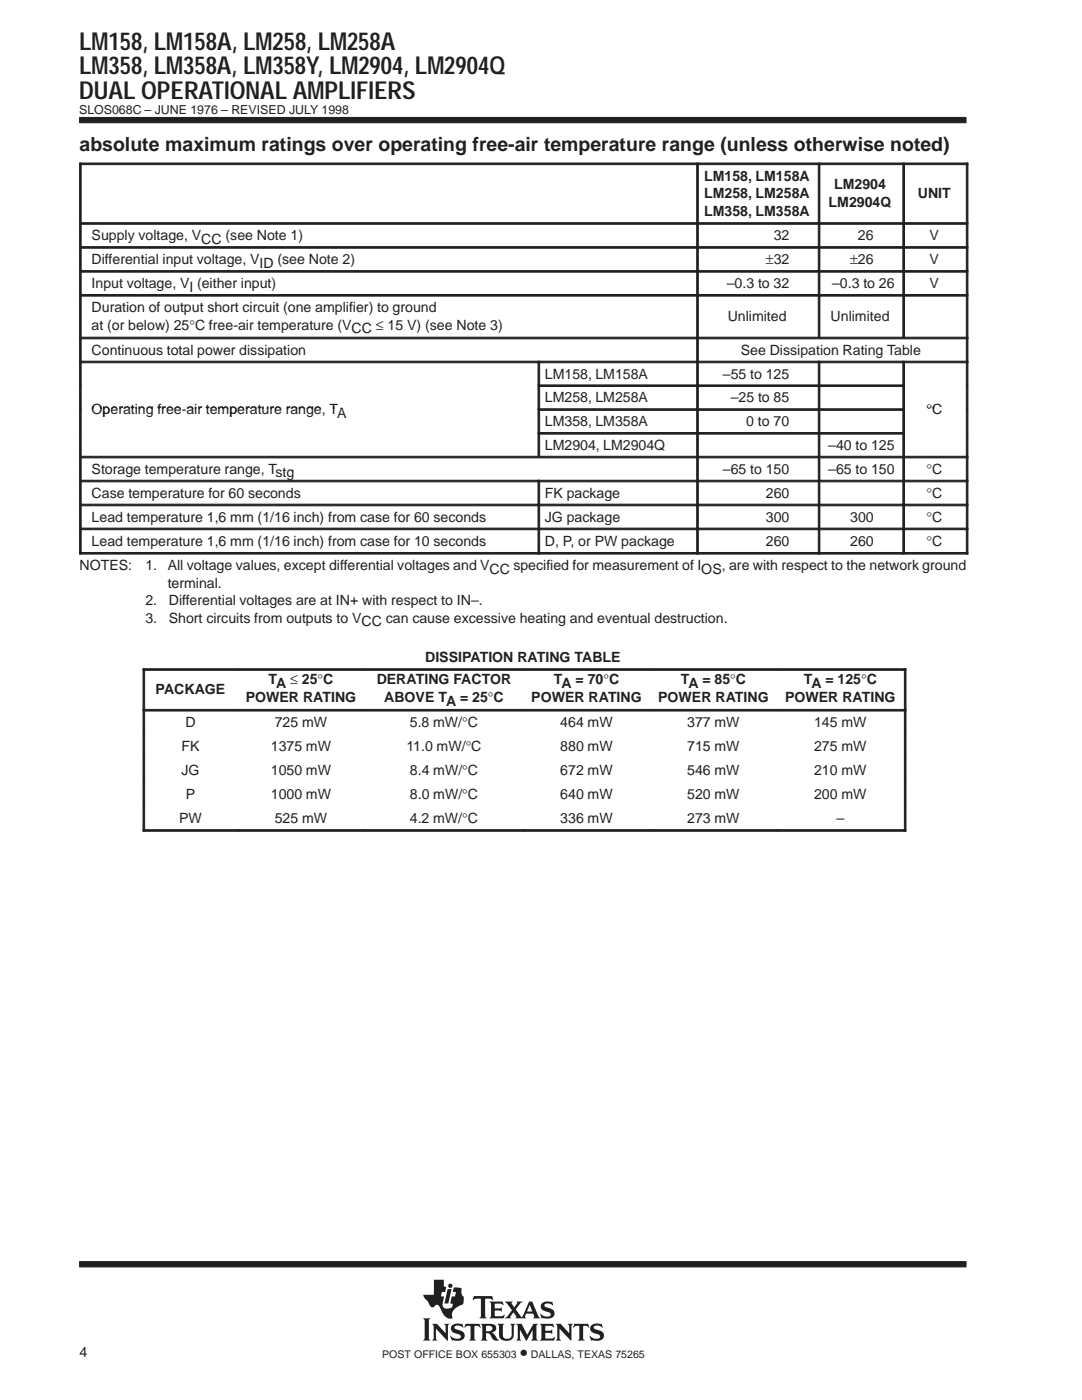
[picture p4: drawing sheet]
<svg xmlns="http://www.w3.org/2000/svg" width="216mm" height="279mm" viewBox="0 0 216 279" stroke-linecap="round" stroke-linejoin="round" font-family="sans-serif">
<g fill="#231f20" stroke="#231f20" stroke-width=".2">
<path d="M15.9 23.4h176.9v1.1h-176.9z" fill-rule="evenodd"/>
<path d="M15.9 251.8h176.9v1h-176.9z" fill-rule="evenodd"/>
</g>
<g fill="#231f20">
<path d="M89.3 257.3h.8l-.6 2.8h-.8z"/>
<path d="M95.9 264.2h2.1a.85 .85 0 0 1 1 .8 .85 .85 0 0 1-.9 .9l.4 .3 .7 1 .4 .2-.2 .1a1.11 1.11 0 0 1-1.4-.9l-.3-.4-.7-.1v1l.3 .4h-1.4l.3-.5v-2.3z" fill-rule="evenodd"/>
<path d="M100.7 259.8h1.6l-.2 .4 .5 .7 .6-.8-.1-.3h1.2l-.5 .3-.9 1.2 1 1.5a.22 .22 0 0 0 .3 0 .22 .22 0 0 0 .1-.2l1.3-2.8h.6l1.2 2.8 .4 .5-1.4-.1a.24 .24 0 0 0 .2-.1 .24 .24 0 0 0 0-.3l-.2-.4h-1.4l-.3 .6 .3 .3h-2.2l.2-.4-.5-.8-.7 .9 .2 .3h-1.3l.5-.4 1-1.2z" fill-rule="evenodd"/>
<path d="M118 264.5a2.12 2.12 0 0 1 1.9-.2l.1-.2 .3 .8-.8-.3h-.7a.35 .35 0 0 0-.3 .2 .35 .35 0 0 0 .2 .4l.5 .2a1.16 1.16 0 0 1 1.2 1.6 1.23 1.23 0 0 1-1.1 .6l-1.1-.1-.2 .1-.4-1 .9 .5 .7 .1a.47 .47 0 0 0 .6-.5 .47 .47 0 0 0-.6-.4 1.29 1.29 0 0 1-1.4-1.5z" fill-rule="evenodd"/>
<path d="M114.6 264.2h2.8l.2 .8-.5-.4h-.6l-.1 .1v2.4l.3 .4h-1.4l.3-.4v-2.4l-.1-.1h-.6l-.6 .4z" fill-rule="evenodd"/>
<path d="M107.7 264.2h2.6l.2 .8-.6-.4-1.1 .1v.9h1l.4-.3v.9l-.3-.2h-1.1v1.1h1.4l.5-.3-.2 .7h-2.8l.3-.5v-2.3z" fill-rule="evenodd"/>
<path d="M110.9 264.2h1l1.7 1.9v-1.5l-.3-.4h1l-.3 .4v3l-2.4-2.4v1.9l.3 .4h-1l.3-.4v-2.5z" fill-rule="evenodd"/>
<path d="M103 264.2h1.1l1.1 2.2 1.2-2.2h.9l-.3 .4v2.5l.4 .4h-1.4l.3-.4v-1.7l-1.3 2.2-1.3-2.3v1.8l.4 .4h-1.1l.3-.5v-2.3z" fill-rule="evenodd"/>
<path d="M90.2 264.5a2.17 2.17 0 0 1 1.9-.2l.1-.2 .3 .8-.8-.3h-.7a.36 .36 0 0 0-.3 .4 .36 .36 0 0 0 .4 .3l.3 .1a1.19 1.19 0 0 1 1.3 1.5l-.1 .1a1.23 1.23 0 0 1-1.1 .6l-1.1-.1-.2 .1-.4-1h.1a1.37 1.37 0 0 0 2.1 .2 .6 .6 0 0 0-.8-.6 1.08 1.08 0 0 1-1-.5 1.08 1.08 0 0 1 0-1.1z" fill-rule="evenodd"/>
<path d="M92.9 264.2h2.8l.2 .8-.5-.4h-.6l-.1 .1v2.4l.3 .4h-1.4l.2-.2 .1-.3v-2.3l-.7-.1-.6 .4z" fill-rule="evenodd"/>
<path d="M99.3 264.2h1.3l-.3 .3 .1 2.2 .2 .4 .8 .1a.73 .73 0 0 0 .7-.8v-1.9l-.3-.3h1l-.3 .3v2a1.56 1.56 0 0 1-1.3 1.1 1.56 1.56 0 0 1-1.5-.6l-.1-2.5z" fill-rule="evenodd"/>
<path d="M86.2 264.2h1l1.7 1.9v-1.5l-.3-.4h1.1l-.3 .3v3.1l-2.4-2.4v1.9l.3 .4h-1.1l.3-.5v-2.3z" fill-rule="evenodd"/>
<path d="M84.4 263.1h1.5l-.3 .3v3.8l.3 .3h-1.5l.3-.5v-3.4z" fill-rule="evenodd"/>
<path d="M94.6 258.7h3.6l.2 .8-.7-.3-.9 .1v3.4l.3 .4h-1.4l.3-.4v-3.4l-1-.1-.7 .2z" fill-rule="evenodd"/>
<path d="M97.7 259.8h2.6l.2 .7-.7-.3h-1.1v.9h1.1l.3-.2v.9l-.3-.2-1.1-.1v1.1l.1 .1h1.3l.5-.4 .1 .1-.2 .7h-2.8l.3-.6v-2.2z" fill-rule="evenodd"/>
<path d="M108.1 260.2l.1-.1a1.87 1.87 0 0 1 1.4-.3l.4 .1 .2-.2 .2 .8-1.1-.4a.44 .44 0 0 0-.7 .4 .44 .44 0 0 0 .6 .4 1.34 1.34 0 0 1 1.4 1.4 1.13 1.13 0 0 1-1.1 .9l-.8-.1a.37 .37 0 0 0-.6 .1l-.3-1 .1-.1 .6 .5 .8 .2a.47 .47 0 0 0 .6-.5 .47 .47 0 0 0-.5-.5h-.2a1.11 1.11 0 0 1-1.2-1.6z" fill-rule="evenodd"/>
<path d="M86.6 255.4h2v1.3l.4 .2-.2 .9h-.6l-.2 .9h.6l-.2 1.1a1.11 1.11 0 0 0 .3 1.3l.6 .1 .9-.3 .2-.7-.5-.1 .2-1.4h.7l.2-.9h-.7l.3-.9 1.5 .2v.9l.1 .5 .3 .2v1a.54 .54 0 0 1-.4 .7l-.4 .2a2.35 2.35 0 0 0-1.5 1.6v.4a.29 .29 0 0 1 .1 .3 .29 .29 0 0 1-.2 .2l-.1 .1a2.21 2.21 0 0 1-2-1.9l-.1-.1a.68 .68 0 0 0-.5-.8 .68 .68 0 0 0-.8 .4 .88 .88 0 0 1-1.1-.8l-.8-1-.2-.6h2.1z" fill-rule="evenodd"/>
<circle cx="89.9" cy="256.6" r=".43"/>
</g>
<g fill="#fff">
<path d="M105.7 260.4l.5 1.3h-1z"/>
<path d="M97 264.7l.6-.1a.56 .56 0 0 1 .7 .5 .56 .56 0 0 1-.7 .6h-.6z" fill-rule="evenodd"/>
</g>
<g fill="#231f20" stroke="#231f20" stroke-width=".2">
<path d="M15.9 32.5h.3v11.9h-.3z" fill-rule="evenodd"/>
<path d="M15.9 32.5h123.1v.4h-123.1z" fill-rule="evenodd"/>
<path d="M139 32.5h.3v11.9h-.3z" fill-rule="evenodd"/>
<path d="M139 32.5h24.3v.4h-24.3z" fill-rule="evenodd"/>
<path d="M163.3 32.5h.3v11.9h-.3z" fill-rule="evenodd"/>
<path d="M163.3 32.5h16.8v.4h-16.8z" fill-rule="evenodd"/>
<path d="M180.2 32.5h.3v11.9h-.3z" fill-rule="evenodd"/>
<path d="M192.8 32.5h.3v11.9h-.3z" fill-rule="evenodd"/>
<path d="M180.2 32.5h12.9v.4h-12.9z" fill-rule="evenodd"/>
<path d="M15.9 44.4h.3v4.8h-.3z" fill-rule="evenodd"/>
<path d="M15.9 44.4h123.1v.4h-123.1z" fill-rule="evenodd"/>
<path d="M139 44.4h.3v4.8h-.3z" fill-rule="evenodd"/>
<path d="M139 44.4h24.3v.4h-24.3z" fill-rule="evenodd"/>
<path d="M163.3 44.4h.3v4.8h-.3z" fill-rule="evenodd"/>
<path d="M163.3 44.4h16.8v.4h-16.8z" fill-rule="evenodd"/>
<path d="M180.2 44.4h.3v4.8h-.3z" fill-rule="evenodd"/>
<path d="M192.8 44.4h.3v4.8h-.3z" fill-rule="evenodd"/>
<path d="M180.2 44.4h12.9v.4h-12.9z" fill-rule="evenodd"/>
<path d="M15.9 49.2h.3v4.8h-.3z" fill-rule="evenodd"/>
<path d="M15.9 49.2h123.1v.3h-123.1z" fill-rule="evenodd"/>
<path d="M139 49.2h.3v4.8h-.3z" fill-rule="evenodd"/>
<path d="M139 49.2h24.3v.3h-24.3z" fill-rule="evenodd"/>
<path d="M163.3 49.2h.3v4.8h-.3z" fill-rule="evenodd"/>
<path d="M163.3 49.2h16.8v.3h-16.8z" fill-rule="evenodd"/>
<path d="M180.2 49.2h.3v4.8h-.3z" fill-rule="evenodd"/>
<path d="M192.8 49.2h.3v4.8h-.3z" fill-rule="evenodd"/>
<path d="M180.2 49.2h12.9v.3h-12.9z" fill-rule="evenodd"/>
<path d="M15.9 54h.3v4.8h-.3z" fill-rule="evenodd"/>
<path d="M15.9 54h123.1v.3h-123.1z" fill-rule="evenodd"/>
<path d="M139 54h.3v4.8h-.3z" fill-rule="evenodd"/>
<path d="M139 54h24.3v.3h-24.3z" fill-rule="evenodd"/>
<path d="M163.3 54h.3v4.8h-.3z" fill-rule="evenodd"/>
<path d="M163.3 54h16.8v.3h-16.8z" fill-rule="evenodd"/>
<path d="M180.2 54h.3v4.8h-.3z" fill-rule="evenodd"/>
<path d="M192.8 54h.3v4.8h-.3z" fill-rule="evenodd"/>
<path d="M180.2 54h12.9v.3h-12.9z" fill-rule="evenodd"/>
<path d="M15.9 58.8h.3v8.5h-.3z" fill-rule="evenodd"/>
<path d="M15.9 58.8h123.1v.3h-123.1z" fill-rule="evenodd"/>
<path d="M139 58.8h.3v8.5h-.3z" fill-rule="evenodd"/>
<path d="M139 58.8h24.3v.3h-24.3z" fill-rule="evenodd"/>
<path d="M163.3 58.8h.3v8.5h-.3z" fill-rule="evenodd"/>
<path d="M163.3 58.8h16.8v.3h-16.8z" fill-rule="evenodd"/>
<path d="M180.2 58.8h.3v8.5h-.3z" fill-rule="evenodd"/>
<path d="M192.8 58.8h.3v8.5h-.3z" fill-rule="evenodd"/>
<path d="M180.2 58.8h12.9v.3h-12.9z" fill-rule="evenodd"/>
<path d="M15.9 67.3h.3v4.8h-.3z" fill-rule="evenodd"/>
<path d="M15.9 67.3h123.1v.3h-123.1z" fill-rule="evenodd"/>
<path d="M139 67.3h.3v4.8h-.3z" fill-rule="evenodd"/>
<path d="M192.8 67.3h.3v4.8h-.3z" fill-rule="evenodd"/>
<path d="M139 67.3h54.1v.3h-54.1z" fill-rule="evenodd"/>
<path d="M15.9 72.1h.3v4.7h-.3z" fill-rule="evenodd"/>
<path d="M15.9 72.1h91.4v.3h-91.4z" fill-rule="evenodd"/>
<path d="M107.4 72.1h.3v4.7h-.3z" fill-rule="evenodd"/>
<path d="M107.4 72.1h31.6v.3h-31.6z" fill-rule="evenodd"/>
<path d="M139 72.1h.3v4.7h-.3z" fill-rule="evenodd"/>
<path d="M139 72.1h24.3v.3h-24.3z" fill-rule="evenodd"/>
<path d="M163.3 72.1h.3v4.7h-.3z" fill-rule="evenodd"/>
<path d="M163.3 72.1h16.8v.3h-16.8z" fill-rule="evenodd"/>
<path d="M180.2 72.1h.3v4.7h-.3z" fill-rule="evenodd"/>
<path d="M192.8 72.1h.3v4.7h-.3z" fill-rule="evenodd"/>
<path d="M180.2 72.1h12.9v.3h-12.9z" fill-rule="evenodd"/>
<path d="M15.9 76.8h.3v4.8h-.3z" fill-rule="evenodd"/>
<path d="M107.4 76.8h.3v4.8h-.3z" fill-rule="evenodd"/>
<path d="M107.4 76.8h31.6v.3h-31.6z" fill-rule="evenodd"/>
<path d="M139 76.8h.3v4.8h-.3z" fill-rule="evenodd"/>
<path d="M139 76.8h24.3v.3h-24.3z" fill-rule="evenodd"/>
<path d="M163.3 76.8h.3v4.8h-.3z" fill-rule="evenodd"/>
<path d="M163.3 76.8h16.8v.3h-16.8z" fill-rule="evenodd"/>
<path d="M180.2 76.8h.3v4.8h-.3z" fill-rule="evenodd"/>
<path d="M192.8 76.8h.3v4.8h-.3z" fill-rule="evenodd"/>
<path d="M15.9 81.6h.3v4.7h-.3z" fill-rule="evenodd"/>
<path d="M107.4 81.6h.3v4.7h-.3z" fill-rule="evenodd"/>
<path d="M107.4 81.6h31.6v.3h-31.6z" fill-rule="evenodd"/>
<path d="M139 81.6h.3v4.7h-.3z" fill-rule="evenodd"/>
<path d="M139 81.6h24.3v.3h-24.3z" fill-rule="evenodd"/>
<path d="M163.3 81.6h.3v4.7h-.3z" fill-rule="evenodd"/>
<path d="M163.3 81.6h16.8v.3h-16.8z" fill-rule="evenodd"/>
<path d="M180.2 81.6h.3v4.7h-.3z" fill-rule="evenodd"/>
<path d="M192.8 81.6h.3v4.7h-.3z" fill-rule="evenodd"/>
<path d="M15.9 86.3h.3v4.7h-.3z" fill-rule="evenodd"/>
<path d="M107.4 86.3h.3v4.7h-.3z" fill-rule="evenodd"/>
<path d="M107.4 86.3h31.6v.3h-31.6z" fill-rule="evenodd"/>
<path d="M139 86.3h.3v4.7h-.3z" fill-rule="evenodd"/>
<path d="M139 86.3h24.3v.3h-24.3z" fill-rule="evenodd"/>
<path d="M163.3 86.3h.3v4.7h-.3z" fill-rule="evenodd"/>
<path d="M163.3 86.3h16.8v.3h-16.8z" fill-rule="evenodd"/>
<path d="M180.2 86.3h.3v4.7h-.3z" fill-rule="evenodd"/>
<path d="M192.8 86.3h.3v4.7h-.3z" fill-rule="evenodd"/>
<path d="M15.9 91.1h.3v4.7h-.3z" fill-rule="evenodd"/>
<path d="M15.9 91.1h123.1v.3h-123.1z" fill-rule="evenodd"/>
<path d="M139 91.1h.3v4.7h-.3z" fill-rule="evenodd"/>
<path d="M139 91.1h24.3v.3h-24.3z" fill-rule="evenodd"/>
<path d="M163.3 91.1h.3v4.7h-.3z" fill-rule="evenodd"/>
<path d="M163.3 91.1h16.8v.3h-16.8z" fill-rule="evenodd"/>
<path d="M180.2 91.1h.3v4.7h-.3z" fill-rule="evenodd"/>
<path d="M192.8 91.1h.3v4.7h-.3z" fill-rule="evenodd"/>
<path d="M180.2 91.1h12.9v.3h-12.9z" fill-rule="evenodd"/>
<path d="M15.9 95.8h.3v4.8h-.3z" fill-rule="evenodd"/>
<path d="M15.9 95.8h91.4v.4h-91.4z" fill-rule="evenodd"/>
<path d="M107.4 95.8h.3v4.8h-.3z" fill-rule="evenodd"/>
<path d="M107.4 95.8h31.6v.4h-31.6z" fill-rule="evenodd"/>
<path d="M139 95.8h.3v4.8h-.3z" fill-rule="evenodd"/>
<path d="M139 95.8h24.3v.4h-24.3z" fill-rule="evenodd"/>
<path d="M163.3 95.8h.3v4.8h-.3z" fill-rule="evenodd"/>
<path d="M163.3 95.8h16.8v.4h-16.8z" fill-rule="evenodd"/>
<path d="M180.2 95.8h.3v4.8h-.3z" fill-rule="evenodd"/>
<path d="M192.8 95.8h.3v4.8h-.3z" fill-rule="evenodd"/>
<path d="M180.2 95.8h12.9v.4h-12.9z" fill-rule="evenodd"/>
<path d="M15.9 100.6h.3v4.8h-.3z" fill-rule="evenodd"/>
<path d="M15.9 100.6h91.4v.3h-91.4z" fill-rule="evenodd"/>
<path d="M107.4 100.6h.3v4.8h-.3z" fill-rule="evenodd"/>
<path d="M107.4 100.6h31.6v.3h-31.6z" fill-rule="evenodd"/>
<path d="M139 100.6h.3v4.8h-.3z" fill-rule="evenodd"/>
<path d="M139 100.6h24.3v.3h-24.3z" fill-rule="evenodd"/>
<path d="M163.3 100.6h.3v4.8h-.3z" fill-rule="evenodd"/>
<path d="M163.3 100.6h16.8v.3h-16.8z" fill-rule="evenodd"/>
<path d="M180.2 100.6h.3v4.8h-.3z" fill-rule="evenodd"/>
<path d="M192.8 100.6h.3v4.8h-.3z" fill-rule="evenodd"/>
<path d="M180.2 100.6h12.9v.3h-12.9z" fill-rule="evenodd"/>
<path d="M15.9 105.4h.3v5.2h-.3z" fill-rule="evenodd"/>
<path d="M15.9 105.4h91.4v.3h-91.4z" fill-rule="evenodd"/>
<path d="M15.9 110.3h91.4v.3h-91.4z" fill-rule="evenodd"/>
<path d="M107.4 105.4h.3v5.2h-.3z" fill-rule="evenodd"/>
<path d="M107.4 105.4h31.6v.3h-31.6z" fill-rule="evenodd"/>
<path d="M107.4 110.3h31.6v.3h-31.6z" fill-rule="evenodd"/>
<path d="M139 105.4h.3v5.2h-.3z" fill-rule="evenodd"/>
<path d="M139 105.4h24.3v.3h-24.3z" fill-rule="evenodd"/>
<path d="M139 110.3h24.3v.3h-24.3z" fill-rule="evenodd"/>
<path d="M163.3 105.4h.3v5.2h-.3z" fill-rule="evenodd"/>
<path d="M163.3 105.4h16.8v.3h-16.8z" fill-rule="evenodd"/>
<path d="M163.3 110.3h16.8v.3h-16.8z" fill-rule="evenodd"/>
<path d="M180.2 105.4h.3v5.2h-.3z" fill-rule="evenodd"/>
<path d="M192.8 105.4h.3v5.2h-.3z" fill-rule="evenodd"/>
<path d="M180.2 105.4h12.9v.3h-12.9z" fill-rule="evenodd"/>
<path d="M180.2 110.3h12.9v.3h-12.9z" fill-rule="evenodd"/>
<path d="M28.5 133.5h.4v8.1h-.4z" fill-rule="evenodd"/>
<path d="M28.5 133.5h19v.3h-19z" fill-rule="evenodd"/>
<path d="M47.5 133.5h25.3v.3h-25.3z" fill-rule="evenodd"/>
<path d="M72.8 133.5h31.7v.3h-31.7z" fill-rule="evenodd"/>
<path d="M104.5 133.5h25.3v.3h-25.3z" fill-rule="evenodd"/>
<path d="M129.8 133.5h25.3v.3h-25.3z" fill-rule="evenodd"/>
<path d="M180.5 133.5h.3v8.1h-.3z" fill-rule="evenodd"/>
<path d="M155.1 133.5h25.7v.3h-25.7z" fill-rule="evenodd"/>
<path d="M28.5 141.6h.4v4.7h-.4z" fill-rule="evenodd"/>
<path d="M28.5 141.6h19v.3h-19z" fill-rule="evenodd"/>
<path d="M47.5 141.6h25.3v.3h-25.3z" fill-rule="evenodd"/>
<path d="M72.8 141.6h31.7v.3h-31.7z" fill-rule="evenodd"/>
<path d="M104.5 141.6h25.3v.3h-25.3z" fill-rule="evenodd"/>
<path d="M129.8 141.6h25.3v.3h-25.3z" fill-rule="evenodd"/>
<path d="M180.5 141.6h.3v4.7h-.3z" fill-rule="evenodd"/>
<path d="M155.1 141.6h25.7v.3h-25.7z" fill-rule="evenodd"/>
<path d="M28.5 146.4h.4v4.7h-.4z" fill-rule="evenodd"/>
<path d="M180.5 146.4h.3v4.7h-.3z" fill-rule="evenodd"/>
<path d="M28.5 151.1h.4v4.8h-.4z" fill-rule="evenodd"/>
<path d="M180.5 151.1h.3v4.8h-.3z" fill-rule="evenodd"/>
<path d="M28.5 155.9h.4v4.8h-.4z" fill-rule="evenodd"/>
<path d="M180.5 155.9h.3v4.8h-.3z" fill-rule="evenodd"/>
<path d="M28.5 160.7h.4v5.2h-.4z" fill-rule="evenodd"/>
<path d="M28.5 165.6h19v.3h-19z" fill-rule="evenodd"/>
<path d="M47.5 165.6h25.3v.3h-25.3z" fill-rule="evenodd"/>
<path d="M72.8 165.6h31.7v.3h-31.7z" fill-rule="evenodd"/>
<path d="M104.5 165.6h25.3v.3h-25.3z" fill-rule="evenodd"/>
<path d="M129.8 165.6h25.3v.3h-25.3z" fill-rule="evenodd"/>
<path d="M180.5 160.7h.3v5.2h-.3z" fill-rule="evenodd"/>
<path d="M155.1 165.6h25.7v.3h-25.7z" fill-rule="evenodd"/>
</g>
<g font-size="4.9" fill="#231f20">
<text x="15.8" y="9.9">LM158, LM158A, LM258, LM258A</text>
<text x="15.8" y="14.8">LM358, LM358A, LM358Y, LM2904, LM2904Q</text>
<text x="15.8" y="19.7">DUAL OPERATIONAL AMPLIFIERS</text>
</g>
<text font-size="3.9" fill="#231f20" x="15.9" y="30.2">absolute maximum ratings over operating free-air temperature range (unless otherwise noted)</text>
<text font-size="3.5" fill="#231f20" x="103.7" y="271">•</text>
<g font-size="2.8" fill="#231f20">
<text x="140.5" y="36.1">LM158, LM158A</text>
<text x="140.5" y="39.6">LM258, LM258A</text>
<text x="165.3" y="41.3">LM2904Q</text>
<text x="166.4" y="37.7">LM2904</text>
<text x="183.1" y="39.6">UNIT</text>
<text x="18.3" y="48">Supply voltage, VCC (see Note 1)</text>
<text x="140.5" y="43.1">LM358, LM358A</text>
<text x="154.4" y="48">32</text>
<text x="171.2" y="48">26</text>
<text x="185.5" y="48">V</text>
<text x="18.3" y="52.7">Differential input voltage, VID (see Note 2)</text>
<text x="152.8" y="52.7">±32</text>
<text x="169.7" y="52.7">±26</text>
<text x="185.5" y="52.7">V</text>
<text x="18.3" y="57.5">Input voltage, VI (either input)</text>
<text x="145" y="57.5">–0.3 to 32</text>
<text x="166" y="57.5">–0.3 to 26</text>
<text x="185.5" y="57.5">V</text>
<text x="18.3" y="62.3">Duration of output short circuit (one amplifier) to ground</text>
<text x="18.3" y="65.8">at (or below) 25°C free-air temperature (VCC ≤ 15 V) (see Note 3)</text>
<text x="145.2" y="64.2">Unlimited</text>
<text x="165.7" y="64.2">Unlimited</text>
<text x="18.3" y="70.8">Continuous total power dissipation</text>
<text x="147.8" y="70.8">See Dissipation Rating Table</text>
<text x="108.7" y="75.6">LM158, LM158A</text>
<text x="144.2" y="75.6">–55 to 125</text>
<text x="18.3" y="82.7">Operating free air temperature range TA</text>
<text x="18.3" y="82.7">Operating free-air temperature range, TA</text>
<text x="108.7" y="80.3">LM258, LM258A</text>
<text x="145.8" y="80.3">–25 to 85</text>
<text x="184.9" y="82.7">°C</text>
<text x="108.7" y="85.1">LM358, LM358A</text>
<text x="108.7" y="89.8">LM2904, LM2904Q</text>
<text x="148.9" y="85.1">0 to 70</text>
<text x="165.3" y="89.8">–40 to 125</text>
<text x="18.3" y="94.6">Storage temperature range, Tstg</text>
<text x="144.2" y="94.6">–65 to 150</text>
<text x="165.3" y="94.6">–65 to 150</text>
<text x="184.9" y="94.6">°C</text>
<text x="18.3" y="99.4">Case temperature for 60 seconds</text>
<text x="108.7" y="99.4">FK package</text>
<text x="152.8" y="99.4">260</text>
<text x="184.9" y="99.4">°C</text>
<text x="18.3" y="104.1">Lead temperature 1,6 mm (1/16 inch) from case for 60 seconds</text>
<text x="108.7" y="104.1">JG package</text>
<text x="152.8" y="104.1">300</text>
<text x="169.6" y="104.1">300</text>
<text x="184.9" y="104.1">°C</text>
<text x="15.9" y="113.8">NOTES:</text>
<text x="18.3" y="108.9">Lead temperature 1,6 mm (1/16 inch) from case for 10 seconds</text>
<text x="29" y="113.8">1.</text>
<text x="33.5" y="113.8">All voltage values, except differential voltages and VCC specified for measurement of IOS, are with respect to the network ground</text>
<text x="108.7" y="108.9">D, P, or PW package</text>
<text x="152.8" y="108.9">260</text>
<text x="169.6" y="108.9">260</text>
<text x="184.9" y="108.9">°C</text>
<text x="33.5" y="117.3">terminal.</text>
<text x="29" y="120.8">2.</text>
<text x="29" y="124.3">3.</text>
<text x="33.7" y="120.8">Differential voltages are at IN+ with respect to IN–.</text>
<text x="33.7" y="124.3">Short circuits from outputs to VCC can cause excessive heating and eventual destruction.</text>
<text x="53.6" y="136.6">TA ≤ 25°C</text>
<text x="75.2" y="136.6">DERATING FACTOR</text>
<text x="84.8" y="132">DISSIPATION RATING TABLE</text>
<text x="110.5" y="136.6">TA = 70°C</text>
<text x="135.8" y="136.6">TA = 85°C</text>
<text x="160.4" y="136.6">TA = 125°C</text>
<text x="31.1" y="138.5">PACKAGE</text>
<text x="49" y="140.1">POWER RATING</text>
<text x="76.7" y="140.1">ABOVE TA = 25°C</text>
<text x="106" y="140.1">POWER RATING</text>
<text x="131.3" y="140.1">POWER RATING</text>
<text x="156.6" y="140.1">POWER RATING</text>
<text x="36.2" y="149.9">FK</text>
<text x="37" y="145.1">D</text>
<text x="54" y="149.9">1375 mW</text>
<text x="54.8" y="145.1">725 mW</text>
<text x="81.1" y="149.9">11.0 mW/°C</text>
<text x="81.8" y="145.1">5.8 mW/°C</text>
<text x="111.8" y="149.9">880 mW</text>
<text x="111.8" y="145.1">464 mW</text>
<text x="137.1" y="149.9">715 mW</text>
<text x="137.1" y="145.1">377 mW</text>
<text x="162.4" y="149.9">275 mW</text>
<text x="162.4" y="145.1">145 mW</text>
<text x="36.2" y="154.7">JG</text>
<text x="54" y="154.7">1050 mW</text>
<text x="81.8" y="154.7">8.4 mW/°C</text>
<text x="111.8" y="154.7">672 mW</text>
<text x="137.1" y="154.7">546 mW</text>
<text x="162.4" y="154.7">210 mW</text>
<text x="37.1" y="159.5">P</text>
<text x="54" y="159.5">1000 mW</text>
<text x="81.8" y="159.5">8.0 mW/°C</text>
<text x="111.8" y="159.5">640 mW</text>
<text x="137.1" y="159.5">520 mW</text>
<text x="162.4" y="159.5">200 mW</text>
<text x="35.8" y="164.2">PW</text>
<text x="54.8" y="164.2">525 mW</text>
<text x="81.8" y="164.2">4.2 mW/°C</text>
<text x="111.8" y="164.2">336 mW</text>
<text x="137.1" y="164.2">273 mW</text>
<text x="166.9" y="164.2">–</text>
<text x="15.9" y="270.7">4</text>
</g>
<text font-size="2.5" fill="#231f20" x="15.8" y="22.7">SLOS068C – JUNE 1976 – REVISED JULY 1998</text>
<g font-size="2.1" fill="#231f20">
<text x="76.3" y="271">POST OFFICE BOX 655303</text>
<text x="105.9" y="271">DALLAS, TEXAS 75265</text>
</g>
</svg>
